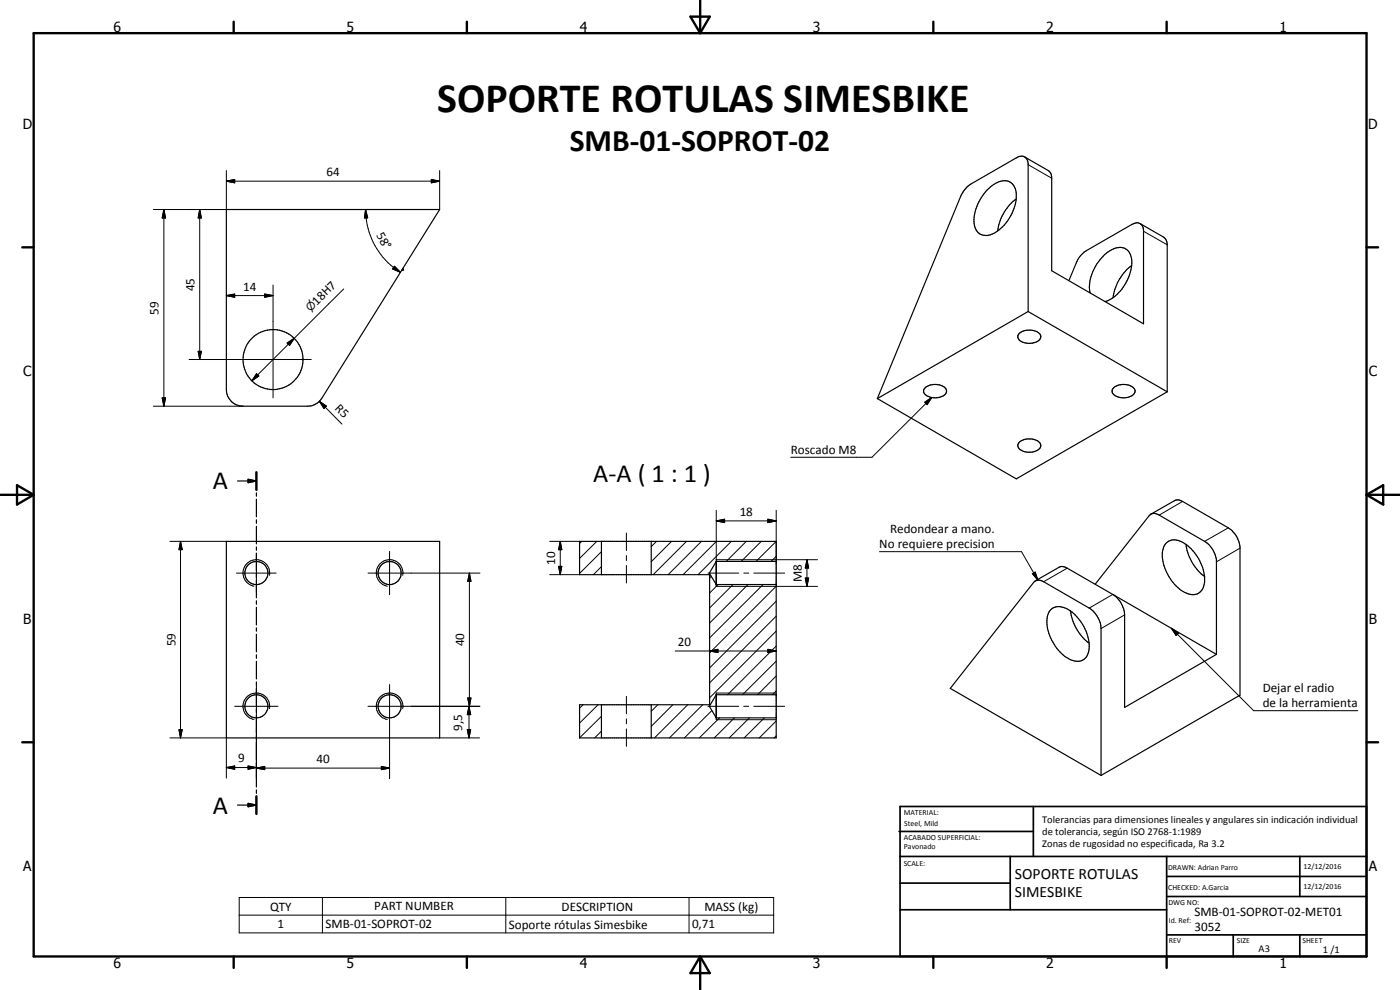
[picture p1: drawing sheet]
<svg xmlns="http://www.w3.org/2000/svg" width="420mm" height="297mm" viewBox="0 0 420 297" stroke-linecap="round" stroke-linejoin="round" font-family="sans-serif">
<g fill="none" stroke="#000" stroke-width=".35">
<path d="M296.2 57a6.4 6.4 0 0 1 6.4-2.6 4.4 4.4 0 0 1 2.4 5 13.1 13.1 0 0 1-8.3 11.2 3.7 3.7 0 0 1-4.4-4.2 14 14 0 0 1 3.9-9.4zM305 59.7a14.3 14.3 0 0 0-5.6 9.6M307.5 47.1l7.1 4.1 .9 1.2 .1 28.8 27.6 16v-28.2a2.11 2.11 0 0 0-1.2-2 2.11 2.11 0 0 0-2.3 .4l-13.7 7.8a7.5 7.5 0 0 0-3 3.7l-2.2 5.3M67.9 62.9h64l-35.3 56.6a5.1 5.1 0 0 1-4.3 2.4h-19.4a5 5 0 0 1-5-5zM339.6 79.7a14.4 14.4 0 0 0-5.5 9l-.1 .6M342.2 67.1l7 4.1 .8 .9 .2 .6 .1 44.9M120.7 80.9h.2M308.6 93.5v-44.5a2.12 2.12 0 0 0-1.3-2 2.12 2.12 0 0 0-2.3 .4l-13.7 7.8a8.4 8.4 0 0 0-3 3.7l-25 60.7M308.6 93.5l41.7 24.1M308.6 93.5l-45.3 26.1M327.2 87.9a11.8 11.8 0 0 1 2.9-10l1.4-1.5a5.6 5.6 0 0 1 6.3-1.7 5.5 5.5 0 0 1 1.6 6.2 12.9 12.9 0 0 1-7.7 9.6M277.4 116.6a4.5 4.5 0 0 1 6.6 .2 1.78 1.78 0 0 1-1.6 2.3 4.2 4.2 0 0 1-5.2-1.5z"/>
<path d="M305.9 100a4.7 4.7 0 0 1 6.3 .5 1.92 1.92 0 0 1-2 2.4 4 4 0 0 1-4.7-1.6v-.5zM334 116.6a4.7 4.7 0 0 1 6.4 0 1.8 1.8 0 0 1-1.5 2.5 4.4 4.4 0 0 1-5.1-1.2l-.1-.6zM350.3 117.6l-45.3 26.1-41.7-24.1M305.9 132.7a4.6 4.6 0 0 1 6.3 .5 1.74 1.74 0 0 1-1.6 2.2 4.6 4.6 0 0 1-4.9-.9 1.24 1.24 0 0 1 .2-1.8zM71.3 144.3h5.7M74.5 143.8l2.5 .5-2.5 .5zM77 141.7v5.3M77 147.9v1M77 149.8v5.3M77 156v1M77 157.9v5.3M345.3 154.3l7.4-4.2 1.2-.1 14.7 8.4a7.8 7.8 0 0 1 3.5 5.6v44.6l-41.7 24.1"/>
<path d="M67.9 162.4h64v59h-64zM77 164.1v1M77 166v5.3M77 172.2v1M77 174.1v5.3M173.9 162.4h59v59h-59v-9.9h39.1v-39.1h-39.1zM180.5 162.4v10M195.4 162.4v10M215 167.9v8M232.9 168.4h-17.9l-2.1 3.6 2.1 3.4h17.9M310.4 174.5a2.33 2.33 0 0 1 2.8 0l13.7 8a7.8 7.8 0 0 1 3.5 6.1v44.1l-45.2-26.2zM310.7 174.3l7.3-4.2 .9-.1 .7 .1 45.5 26.2"/>
<path d="M328.7 175.3l16.2-20.6a2.15 2.15 0 0 1 3-.1l13.6 7.8a7.8 7.8 0 0 1 3.6 5.7v28.2M334 178.4a7.8 7.8 0 0 1 3.5 6.1v27.8l27.6-16M349.8 163.1a4 4 0 0 1 5.7 0 13.4 13.4 0 0 1 5.9 12.2 3.5 3.5 0 0 1-5.3 2.7 13.4 13.4 0 0 1-7.2-12.6l.4-1.5zM355.9 163.3a14.1 14.1 0 0 0 5.6 9.7M77 180.3v1M77 182.2v5.3M77 188.4v1M77 190.3v5.3M77 196.5v1M77 198.4v5.3M315.3 183a4.2 4.2 0 0 1 5.4-.1 13.5 13.5 0 0 1 6 12.6 3.6 3.6 0 0 1-5.5 2.4 12.7 12.7 0 0 1-5.6-5.8 9.9 9.9 0 0 1-.8-8.4zM321.3 183.3a14.5 14.5 0 0 0 5.5 9.7"/>
<path d="M77 204.6v1M77 206.5v5.3M77 212.7v1M77 214.6v5.3M180.5 211.5v9.9M195.4 211.5v9.9M215 207.9v8M232.9 208.4h-17.9l-2.1 3.5 2.1 3.5h17.9M77 220.8v1M77 222.7v5.3M77 228.9v1M77 230.8v5.3"/>
<path d="M77 237v1M77 238.9v5.3M71.3 241.6h5.7M74.5 241l2.5 .6-2.5 .5z"/>
<circle cx="81.9" cy="107.9" r="9"/>
<circle cx="77" cy="171.9" r="3.5"/>
<circle cx="116.9" cy="171.9" r="3.5"/>
<circle cx="77" cy="211.9" r="3.5"/>
<circle cx="116.9" cy="211.9" r="3.5"/>
</g>
<g fill="none" stroke="#000" stroke-width=".3">
<path d="M67.9 54.4l2.5-.6v1.1zM67.9 51.2v11.7h-21.9M67.9 54.4h64M129.4 53.8l2.5 .6-2.5 .5zM131.9 51.2v11.7M308.6 49.4l7 4.1M49.2 62.9l.5 2.5h-1zM49.2 62.9v59M59.9 62.9l.5 2.5h-.9zM59.9 62.9v45M109.7 62.9l.7 2.5h-1zM109.7 62.9a22.2 22.2 0 0 0 10.5 18.8"/>
<path d="M118.4 79.9l1.8 1.8-2.4-1zM343.2 69.4l7.1 4M67.9 88.7l2.5-.5v1zM67.9 88.7h14M79.4 88.2l2.5 .5-2.5 .5zM81.9 85.5v33.9M103.2 86.7l-27.6 27.6M120.9 80.5v.4M48.7 119.4h1l-.5 2.5zM56.8 107.9h36.6M59.5 105.4h.9l-.5 2.5zM77 112.1l.7 .7-2.1 1.5z"/>
<path d="M86.2 102.9l2.1-1.4-1.4 2.1zM279.6 119.3l-17.9 17.9h-24.4M46 121.9h26.9M95.8 120.4l2.1 1.4-.7 .8zM95.8 120.4l6.8 6.9M277.5 120.7l2.1-1.4-1.4 2.1zM188 159.9v5.3M215 156.3l2.5-.5v1zM215 153.1v14.8h30.4M215 156.3h17.9M230.5 155.8l2.4 .5-2.4 .5zM232.9 153.1v15.3"/>
<path d="M354.9 150.5l-7 4.1M368.6 158.4l-7.1 4M51 162.4h16.9M54.2 162.4l.5 2.5h-1zM54.2 162.4v59M71 172h11.9M77 166v11.9M80.9 172.6a4 4 0 0 0-3.3-4.6 4 4 0 0 0-4.6 3.2 4 4 0 0 0 3.2 4.7M110.4 172h33.6M116.9 165.4v13M120.9 172.6a4 4 0 0 0-3.3-4.6 4 4 0 0 0-4.7 3.3 4 4 0 0 0 3.3 4.6M140.9 172l.4 2.4h-.9z"/>
<path d="M140.9 172v39.9M165 162.4h8.9M165 172.4h8.9M167.6 169.9h1l-.5 2.5zM168.1 162.4l.5 2.5h-1zM168.1 162.4v10M174.6 162.4l-.7 .7M179.1 162.4l-5.2 5.2M180.5 170l-2.4 2.4M180.5 165.5l-6.6 6.5M188 166.7v1.5M188 169.7v5.2"/>
<path d="M197.1 162.4l-1.7 1.6M201.5 162.4l-6.1 6.1M206 162.4l-10 10M210.5 162.4l-10 10M212.5 172h9.2M213.5 172.9l-.5 .5M215 175.9h30.4M215 162.4l-10 10M215.5 175.4l-2.5 2.5M219.5 162.4l-10 10M220 175.4l-7 7M223.2 172h1.5"/>
<path d="M224 162.4l-6 6M224.5 175.4l-11.5 11.5M226.2 172h9.3M228.5 162.4l-6 6M229 175.4l-16 16M232.9 175.9l-19.9 20M232.9 166.9l-1.5 1.5M232.9 162.4l-6 6M241.7 173.4h1l-.5 2.5zM242.2 167.9l.5 2.5h-1zM242.2 167.9v8M263.9 165.5h42.7l4.9 8.6"/>
<path d="M309.8 172.1l.9-.4 .8 2.4zM320.3 170.5l-7.1 4M334 178.4l-7.1 4.1M372.1 164.5l-7 4.1M202.6 195.3h30.3M213 195.3l2.5-.5v1zM230.5 194.8l2.4 .5-2.4 .5zM232.9 198.4l-10.1 10M232.9 193.8l-14.6 14.6M232.9 189.4l-19.9 20M232.9 184.9l-19.9 20M232.9 180.4l-19.9 20"/>
<path d="M337.5 184.5l-7.1 4.1M351.6 188.5l2.1 1.4-.7 .8zM351.6 188.5l24.6 24.7h31.3M53.7 218.9h1l-.5 2.5zM70.4 211.9h13M77 205.4v28.2M80.9 212.6a4 4 0 0 0-3.2-4.6 4 4 0 0 0-4.7 3.2 4 4 0 0 0 3.2 4.7M110.4 211.9h33.6M116.9 205.4v28.2M120.9 212.6a4 4 0 0 0-3.3-4.6 4 4 0 0 0-4.6 3.2 4 4 0 0 0 3.2 4.7M140.2 218.9h1.1l-.6 2.5zM140.4 209.4h.9l-.4 2.5z"/>
<path d="M140.7 211.9l.6 2.5h-1.1zM140.7 211.9v9.5M175 211.5l-1.1 1M179.5 211.5l-5.6 5.5M180.5 219.4l-2 2M180.5 214.9l-6.6 6.5M188 208.9v5.3M188 215.7v1.5M188 218.7v5.2M197.4 211.5l-2 1.9M201.9 211.5l-6.5 6.4M206.4 211.5l-10 9.9"/>
<path d="M210.9 211.5l-10 9.9M212.5 211.9h9.2M213.6 213.2l-8.2 8.2M215 207.9h17.9M215 215.9h17.9M215.9 215.4l-6 6M220.4 215.4l-6 6M223.2 211.9h1.5M224.9 215.4l-6 6M226.2 211.9h9.3M229.4 215.4l-6.1 6M232.9 216.3l-5 5.1"/>
<path d="M232.9 207.3l-1.1 1.1M232.9 202.8l-5.5 5.6M51 221.4h16.9v12.1M67.9 230.3l2.5-.5v1zM67.9 230.3h9.1M74.5 229.8l2.5 .5-2.5 .5zM77 230.5l2.4-.5v.9zM77 230.5h39.9M114.5 230l2.4 .5-2.4 .4zM131.9 221.4h12M232.9 220.8l-.6 .6M71.8 269.3h160.4v10.6h-160.4z"/>
<path d="M71.8 274.6h160.4M96.8 269.3v10.6M151.8 269.3v10.6M206.8 269.3v10.6"/>
</g>
<g fill="#000">
<circle cx="120.9" cy="80.9" r=".18"/>
<circle cx="215" cy="175.4" r=".18"/>
<circle cx="232.9" cy="175.4" r=".18"/>
</g>
<g fill="none" stroke="#000" stroke-width=".71">
<path d="M10.1 9.9h400v277.1h-400zM70.1 6.5v3.4M140.1 6.5v3.4M207.2 5h5.8l-2.9 4.9zM210.1 0v9.9M280.1 6.5v3.4M350.1 6.5v3.4M6.7 74.2h3.4M410.1 74.2h3.5M.1 148.5h10M5.1 145.6l5 2.9-5 2.9zM77 141.7v5.3"/>
<path d="M410.1 148.5h10M410.1 148.5l5-2.9v5.8zM6.7 222.7h3.4M77 238.9v5.3M410.1 222.7h3.5M70.1 287v3.4M140.1 287v3.4M210.1 287v10M210.1 287l2.9 5h-5.8zM280.1 287v3.4M350.1 287v3.4"/>
</g>
<g fill="none" stroke="#000" stroke-width=".51">
<path d="M269.8 249.5h40.3M270.1 242h140v45h-140zM270.1 257h140M303.2 257v16M310.1 242v15M350.1 257v30M390.1 257v12M270.1 265h33.1M270.1 273h80M350.1 269h60M350.1 263h60M350.1 280.5h60"/>
<path d="M370.1 280.5v6.5M390.1 280.5v6.5"/>
</g>
<g fill="#000">
<path d="M67.9 54.4l2.5-.6v1.1zM129.4 53.8l2.5 .6-2.5 .5zM49.2 62.9l.5 2.5h-1zM59.9 62.9l.5 2.5h-.9zM109.7 62.9l.7 2.5h-1zM67.9 88.7l2.5-.5v1zM79.4 88.2l2.5 .5-2.5 .5zM118.4 79.9l1.8 1.8-2.4-1zM48.7 119.4h1l-.5 2.5zM59.5 105.4h.9l-.5 2.5zM77 112.1l.7 .7-2.1 1.5zM86.2 102.9l2.1-1.4-1.4 2.1z"/>
<path d="M95.8 120.4l2.1 1.4-.7 .8zM277.5 120.7l2.1-1.4-1.4 2.1zM74.5 143.8l2.5 .5-2.5 .5zM215 156.3l2.5-.5v1zM230.5 155.8l2.4 .5-2.4 .5zM54.2 162.4l.5 2.5h-1zM140.9 172l.4 2.4h-.9zM167.6 169.9h1l-.5 2.5zM168.1 162.4l.5 2.5h-1zM241.7 173.4h1l-.5 2.5zM242.2 167.9l.5 2.5h-1zM309.8 172.1l.9-.4 .8 2.4z"/>
<path d="M213 195.3l2.5-.5v1zM230.5 194.8l2.4 .5-2.4 .5zM351.6 188.5l2.1 1.4-.7 .8zM53.7 218.9h1l-.5 2.5zM140.2 218.9h1.1l-.6 2.5zM140.4 209.4h.9l-.4 2.5zM140.7 211.9l.6 2.5h-1.1zM67.9 230.3l2.5-.5v1zM74.5 229.8l2.5 .5-2.5 .5zM77 230.5l2.4-.5v.9zM114.5 230l2.4 .5-2.4 .4zM74.5 241l2.5 .6-2.5 .5z"/>
</g>
<text font-size="12.6" x="131.2" y="33.6">SOPORTE ROTULAS SIMESBIKE</text>
<text font-size="9.4" x="171" y="45.4">SMB-01-SOPROT-02</text>
<g font-size="7.9">
<text x="63.9" y="146.9">A</text>
<text x="178" y="144.7">A-A ( 1 : 1 )</text>
<text x="63.9" y="244.1">A</text>
</g>
<g font-size="4.7">
<text x="304.6" y="263.8">SOPORTE ROTULAS</text>
<text x="304.6" y="269.2">SIMESBIKE</text>
</g>
<g font-size="4.2">
<text x="34" y="9.6">6</text>
<text x="104" y="9.6">5</text>
<text x="174" y="9.6">4</text>
<text x="244" y="9.6">3</text>
<text x="314" y="9.6">2</text>
<text x="384" y="9.6">1</text>
<text x="6.8" y="38.7">D</text>
<text x="410.6" y="38.7">D</text>
<text x="7" y="112.9">C</text>
<text x="410.8" y="112.9">C</text>
<text x="7" y="187.1">B</text>
<text x="410.8" y="187.1">B</text>
<text x="7" y="261.4">A</text>
<text x="410.8" y="261.4">A</text>
<text x="34" y="290.4">6</text>
<text x="104" y="290.4">5</text>
<text x="174" y="290.4">4</text>
<text x="244" y="290.4">3</text>
<text x="314" y="290.4">2</text>
<text x="384" y="290.4">1</text>
</g>
<g font-size="3.9">
<text x="98" y="52.8">64</text>
<text x="112.8" y="70.4" transform="rotate(61 112.8 70.4)">58°</text>
<text x="58.4" y="87.4" transform="rotate(-90 58.4 87.4)">45</text>
<text x="73" y="87.2">14</text>
<text x="47.6" y="94.4" transform="rotate(-90 47.6 94.4)">59</text>
<text x="95.1" y="91.7" transform="rotate(-45 95.1 91.7)">18H7</text>
<text x="100.3" y="122.7" transform="rotate(45 100.3 122.7)">R5</text>
<text x="237.3" y="136.2">Roscado M8</text>
<text x="222" y="154.7">18</text>
<text x="267.1" y="160">Redondear a mano.</text>
<text x="263.9" y="164.5">No requiere precision</text>
<text x="166.6" y="169.4" transform="rotate(-90 166.6 169.4)">10</text>
<text x="240.6" y="174.6" transform="rotate(-90 240.6 174.6)">M8</text>
<text x="52.7" y="193.9" transform="rotate(-90 52.7 193.9)">59</text>
<text x="139.3" y="193.9" transform="rotate(-90 139.3 193.9)">40</text>
<text x="203.4" y="193.8">20</text>
<text x="379" y="207.7">Dejar el radio</text>
<text x="379" y="212.2">de la herramienta</text>
<text x="138.7" y="219.2" transform="rotate(-90 138.7 219.2)">9,5</text>
<text x="71.5" y="228.8">9</text>
<text x="95" y="228.9">40</text>
<text x="81.1" y="273.2">QTY</text>
<text x="112.3" y="273.2">PART NUMBER</text>
<text x="168.6" y="273.2">DESCRIPTION</text>
<text x="211.4" y="273.3">MASS (kg)</text>
<text x="358.5" y="275">SMB-01-SOPROT-02-MET01</text>
<text x="83.3" y="278.5">1</text>
<text x="97.7" y="278.5">SMB-01-SOPROT-02</text>
<text x="152.7" y="278.6">Soporte rótulas Simesbike</text>
<text x="207.7" y="278.5">0,71</text>
<text x="358.5" y="279.4">3052</text>
</g>
<text font-size="3.3" x="93.2" y="93.7" transform="rotate(-45 93.2 93.7)">⌀</text>
<g font-size="3.1">
<text x="312.7" y="246.8">Tolerancias para dimensiones lineales y angulares sin indicación individual</text>
<text x="312.7" y="250.4">de tolerancia, según ISO 2768-1:1989</text>
<text x="312.7" y="254">Zonas de rugosidad no especificada, Ra 3.2</text>
<text x="377.7" y="285.6">A3</text>
<text x="397" y="285.9">1 /1</text>
</g>
<g font-size="2.4">
<text x="271.2" y="244.4">MATERIAL:</text>
<text x="271.3" y="252">ACABADO SUPERFICIAL:</text>
<text x="271.4" y="247.9">Steel, Mild</text>
<text x="271.3" y="254.6">Pavonado</text>
<text x="271.2" y="259.7">SCALE:</text>
<text x="350.6" y="261">DRAWN: Adrian Parro</text>
<text x="391.2" y="260.6">12/12/2016</text>
<text x="350.6" y="267">CHECKED: A.Garcia</text>
<text x="391.2" y="266.7">12/12/2016</text>
<text x="350.6" y="271.4">DWG NO:</text>
<text x="350.8" y="276.9">Id. Ref:</text>
<text x="350.8" y="282.8">REV</text>
<text x="371.2" y="282.9">SIZE</text>
<text x="390.9" y="282.9">SHEET</text>
</g>
</svg>
